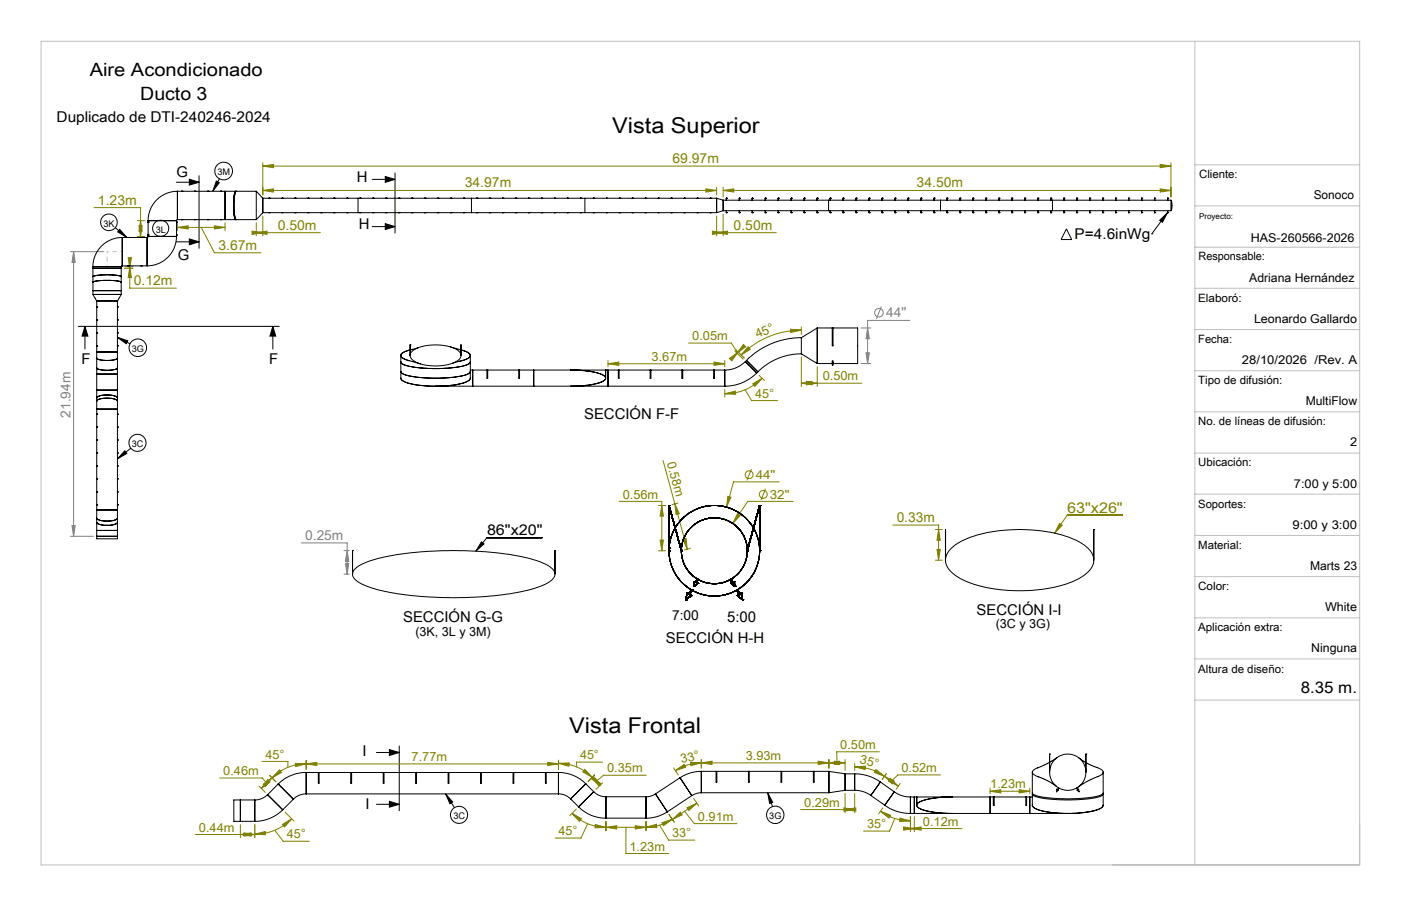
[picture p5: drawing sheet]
<svg xmlns="http://www.w3.org/2000/svg" width="432mm" height="279mm" viewBox="0 0 432 279" stroke-linecap="round" stroke-linejoin="round" font-family="sans-serif">
<g fill="none" stroke="#000" stroke-width=".31">
<path d="M54.3 56.2h7M58.3 55.3l3 .9-3 .9zM61.3 54.2v22.4M66.7 55.8l.9 .5-2 2.7zM67.6 55.1l-2 3.9M114.7 55.3h7M118.7 54.4l3 .9-3 .9zM121.7 53.3v18.6M35.5 70.2l3.6 3M36.9 70.7l2.2 2.5-2.8-1.7zM54.3 74.6h7M58.3 73.7l3 .9-3 .9z"/>
<path d="M114.7 69.9h7M118.7 69l3 .9-3 .9zM328.7 70.6l1.6 3.3h-3.3zM355 72.1h.1M357.4 67.9l2.4-2.3-1.5 2.9zM359.8 65.6l-4.8 6.5M24.2 100.6h61.9M26.2 100.6l.9 3h-1.8zM26.2 100.6v7M36.2 104l3.9 2M36.2 104l3.2 1.1-.5 .9zM84.1 100.6l.9 3h-1.8z"/>
<path d="M84.1 100.6v7M38.5 139l.6 .8-2.9 1.7zM40.3 138.2l-4.1 3.3M148.4 167.1l.8 .6-2.5 2.3zM167.1 165.8h-17l-3.4 4.2M116 232.1h7M120 231.2l3 .9-3 .9zM123 230v20M116 248h7M120 247.1l3 .9-3 .9zM137.3 244.8l2.2 2.5-.8 .6zM137.3 244.8l2.8 4.3"/>
<path d="M236.6 244.5l1.5 4.2M236.6 244.5l1.6 2.9-1 .4z"/>
<circle cx="68.9" cy="52.7" r="2.73"/>
<circle cx="33.6" cy="68.6" r="2.57"/>
<circle cx="49.5" cy="70.4" r="2.48"/>
<circle cx="42.5" cy="107.2" r="2.7"/>
<circle cx="42.4" cy="136.6" r="2.63"/>
<circle cx="141.5" cy="251.3" r="2.63"/>
<circle cx="239" cy="251.3" r="2.68"/>
</g>
<g fill="none" stroke="#808000" stroke-width=".31">
<path d="M81 58.7l3.3-.5v1zM81 51.2l3.3-.5v1zM81 50.2v9.9M81 58.7h139.9M81 51.2h279.9M217.6 58.2l3.3 .5-3.3 .5zM220.9 57.7v2.4M222.9 58.7l3.3-.5v1zM222.9 58.7h138M222.9 57.7v3M357.6 58.2l3.3 .5-3.3 .5zM357.6 50.7l3.3 .5-3.3 .5z"/>
<path d="M360.9 50.2v10.5M29 64h14.3v8.9M39.5 79.4h1l-.5 3.4zM42.3 68.1h2.4M42.3 72.9h2.4M42.8 69.6h1l-.5 3.3zM43.3 68.1l.5 3.2h-1zM54.7 70.1l3.3-.5v1zM54.7 68.7v2.4M54.7 70.1h14.7M62 70.1l4.1 7.9h14.3M66.1 69.6l3.3 .5-3.3 .5z"/>
<path d="M69.4 68.7v2.4M77.7 71.3l3.3 .5-3.3 .5zM79 71.8l3.3-.5v1zM79 68.7v4M79 71.8h19.7M81 66.6v6.1M219.6 71.3l3.3 .5-3.3 .5zM220.9 71.8l3.3-.5v1zM220.9 71.8h18.4M220.9 66.6v6.1M222.9 66v6.7M38.4 82.8h2.6"/>
<path d="M38.4 82.3h2.6M40 82.3l.5 3.3h-1zM40 82.3v6.6h14.4M187.4 112.2l3.3-.5v1zM187.4 111.2v1.9M187.4 112.2h36M212.2 105.8h13.2l1.9 3M220.1 111.7l3.3 .5-3.3 .5zM223.4 111.2v1.9M224.8 110.6l2.7-2-2 2.7zM226.4 108.2l2.6 2.6M226.8 107.9l2.6 2.5-1.7-1.6"/>
<path d="M227.5 108.6l-.3 .3M229.1 106.2l.7 .8-2.6 1.9zM230.6 106.9l.6 .8-2.8 1.8zM232 118.4l2.9-1.7-2.2 2.5zM233.9 115.7l1.7 1.7M234.9 116.7a16.1 16.1 0 0 1-11.5 4.7M243.6 101.5l3.4 .3-3.3 .8zM247 101.8a26.3 26.3 0 0 0-18.6 7.7M247 100.8v2.4M247 118.2l3.3-.5v1zM247 110.1v9.1M247 118.2h18.6"/>
<path d="M248.6 117.7l3.3 .5-3.3 .5zM251.9 113.1v6.1M223.4 120.1v2.3M223.4 121.4l3.2-.8 .1 1zM229.6 120.2l2.1 3.3h8M190.8 154.6h13.2v15.3M203 155.9h2.2M204 155.9l.5 3.3h-1.1zM204.4 142l7.4 27.4M208 155.4l1.4 3-1 .3zM209 155.1l-1.8 .5M224.3 153.1l1 .3-1.4 3z"/>
<path d="M227.3 158.4l.8 .6-2.3 2.4zM231.6 144.7l-1.4 3.4M235.9 150.7l-1.3 3.5M240.1 148.6h-14l-2.2 7.8M244.5 154.6h-14l-4.7 6.8M346 158.9h-17.1l-3.9 5.5M203 169.9h2.2M203.4 166.5h1.1l-.5 3.4zM210.5 166.3l1-.2 .3 3.3zM212.8 169.1l-1.8 .5M275.2 161.9h14.1v10.9M288.3 172.8h2.1"/>
<path d="M288.3 163.3h2.1M288.8 169.4h1l-.5 3.4zM289.3 163.3l.5 3.3h-1zM326.5 161.4l.9 .6-2.4 2.4zM67.7 239.9h13.2l1.3 1.6M80.8 234.8h8l-.1 1.9M83.1 239.1l1.9 2M83.8 239.9l-3.3 3.2M86.1 237.4l.6 .8-2.8 1.7zM91 235.4l3.4 .1-3.3 .9zM94.4 234.5v2.7M94.4 235.6h77.7"/>
<path d="M94.4 235.5a14.9 14.9 0 0 0-10.5 4.4M94.4 235.6l3.2-.5v1zM168.8 235.1l3.3 .5-3.3 .5zM172.1 234.4v2.8M172.1 235.4l3.3-.1-.1 1zM172.1 235.4a14.9 14.9 0 0 1 10.4 4.3M180.3 237.3l2.2 2.4-2.9-1.6zM182.6 239.7l2.4 2.4M182.6 239.7l2.6 2-.7 .7zM183.2 239l-1.9 2M185.7 235h-8l.1 1.5M199.2 239.1h-13.2l-2.2 1.8"/>
<path d="M207.6 236.8l1.5 2.2M208.1 237.7l2.8-2 .4 .9zM212.8 235.1l3.3 .2-3.2 .8zM216.1 234.2v2.7M216.1 235.3h44.4M216.1 235.3l3.4-.6v1.1zM216.1 235.3l-3.8 .5-2.2 .8-2 1.1M252.2 234.7l3.3 .6-3.3 .5zM255.5 234.2v2.7M255.5 235.3l3.3-.6v1.1zM257.2 234.7l3.3 .6-3.3 .5zM260.5 234.2v3.4"/>
<path d="M263.4 235.5v2.1M263.4 236.5l3.3-.2-.1 1zM263.4 236.5a15.9 15.9 0 0 1 9.2 2.9M270 237.3l2.6 2.1-3.1-1.2zM271 231.8h-13.1l.1 3.5M272.6 239.4l4.3 3M272.6 239.4l3 1.5-.6 .8zM273.2 238.6l-1.3 1.7M289.9 239h-13.2l-2 1.9M60.2 257.4h18.3M74.1 257.4l3.3-.5v.9zM74.1 254.3v4"/>
<path d="M75.2 256.9l3.3 .5-3.3 .4zM78.5 254.3v4M78.5 257.2l3.2-.8 .1 1zM79.8 242.4l2 2M81.1 241.8l2.7-1.9-2 2.6zM82.5 240.4l.7 .8-2.7 1.9zM84.7 256l2.6 3.4h8M87.1 254.2l2.8-1.7-2.2 2.5zM87.8 250.4l2.8 2.8M89.9 252.5a15.8 15.8 0 0 1-11.4 4.7M176.3 250.8l2.9 1.7-.6 .8zM176.3 250.8a14.8 14.8 0 0 0 10.5 4.4"/>
<path d="M177.6 249.5l-2 2M181.1 254l-2 4.4h-8M182.3 240.2l.7-.7 2 2.6zM183.5 254.3l3.3 .9-3.4 .1zM185.7 241.4l-2 2.1M186.8 253.3v2.9M186.8 255.1h12.3M186.8 255.1l3.3-.5v1.1zM192.9 255.1v8.1h13.2M195.8 254.6l3.3 .5-3.3 .6zM199.1 253.3v2.9M199.1 255.1l3.2-.9 .1 1z"/>
<path d="M203.3 254.5l2.8 4.6h8M204 253.7l3.2-1-2.7 1.9zM207.2 252.7l-2.5 1.3-1.6 .6-4 .5M207.2 252.7l2.5-2.3 .6 .9zM207.8 253.5l-1.6-2.3 1.6 2.3M211 250.2l3 3.8h13.1M211.7 249.1l3.1-1.4-2.5 2.2zM213.8 246.2l1.5 2.3M214.8 247.7l-7.6 5M246.8 249.7h16.6M260.1 249.1l3.3 .6-3.3 .5zM260.5 244.7v5.9"/>
<path d="M260.5 249.7l3.3-.6v1.1zM263.4 244.7v5.9M271.4 250.2l3.1 1.2-.5 .9zM271.4 250.2a15.9 15.9 0 0 0 9.2 3M272.1 249.2l-1.3 1.8M274.5 240.1l2.4 2.3-3-1.5zM275.8 252.4l-1.6 3.9h-8.1M277.4 252.3l3.2 .9-3.3 .1zM277.5 241.6l-1.3 1.8M278.5 255l3.3 .5-3.3 .5zM280.6 251.8v4.7M280.6 255.5h15.9"/>
<path d="M280.6 255.5l3.3-.5v1zM281.8 251.8v4.7M305.2 243v1.8M305.2 244h12.2M305.2 244l3.3-.5v1zM314.1 243.5l3.3 .5-3.3 .5zM317.4 243v1.8"/>
<circle cx="230.9" cy="146.4" r="1.21"/>
<circle cx="235.3" cy="152.5" r="1.21"/>
</g>
<g fill="none" stroke="#808080" stroke-width=".31">
<path d="M21.7 77.6h10.3M22.7 77.6v87.8M22.7 77.6l.5 3.3h-1zM271.6 94.5l-1.5 3.8M280.5 98.8h-13.1v13.3M265.4 101.1h3M265.4 112.1h3M266.9 108.8h1l-.5 3.3zM267.4 101.1l.5 3.4h-1zM21.7 165.4h7.1M22.2 162.1h1l-.5 3.3zM92.9 167.4h14.1v9.7"/>
<path d="M106 177.1h1.6M106 169.8h1.6M106.5 173.7h1l-.5 3.4zM107 169.8l.5 3.3h-1z"/>
<circle cx="270.9" cy="96.4" r="1.33"/>
</g>
<path d="M37.7 77.6h-4.7M33 82.3v-4.7" fill="none" stroke="#c0c0c0" stroke-width=".31" stroke-dasharray="15.2 1.3 1.3 1.3" stroke-dashoffset="14.8"/>
<g fill="none" stroke="#c0c0c0" stroke-width=".31">
<path d="M12.7 12.7h406.4v254h-406.4zM368.3 12.7v254M368.3 50.8h50.8M368.3 63.5h50.8M368.3 76.2h50.8M368.3 88.9h50.8M368.3 101.6h50.8M368.3 114.3h50.8M368.3 127h50.8M368.3 139.7h50.8M368.3 152.4h50.8M368.3 165.1h50.8"/>
<path d="M368.3 177.8h50.8M368.3 190.5h50.8M368.3 203.2h50.8M368.3 215.9h50.8"/>
</g>
<g fill="#000">
<path d="M58.3 55.3l3 .9-3 .9zM58.3 73.7l3 .9-3 .9zM84.1 100.6l.9 3h-1.8zM26.2 100.6l.9 3h-1.8z"/>
<path d="M118.7 54.4l3 .9-3 .9zM118.7 69l3 .9-3 .9z"/>
<path d="M36.9 70.7l2.2 2.5-2.8-1.7zM66.7 55.8l.9 .5-2 2.7zM38.5 139l.6 .8-2.9 1.7zM36.2 104l3.2 1.1-.5 .9zM137.3 244.8l2.2 2.5-.8 .6zM236.6 244.5l1.6 2.9-1 .4z"/>
<path d="M357.4 67.9l2.4-2.3-1.5 2.9zM148.4 167.1l.8 .6-2.5 2.3z"/>
<path d="M120 231.2l3 .9-3 .9zM120 247.1l3 .9-3 .9z"/>
</g>
<path d="M326.5 161.4l.9 .6-2.4 2.4z" fill="#808000"/>
<path d="M22.2 162.1h1l-.5 3.3zM22.7 77.6l.5 3.3h-1z" fill="#808080"/>
<g fill="#808000">
<path d="M210.5 166.3l1-.2 .3 3.3zM208 155.4l1.4 3-1 .3z"/>
<path d="M270 237.3l2.6 2.1-3.1-1.2zM263.4 236.5l3.3-.2-.1 1z"/>
<path d="M203.4 166.5h1.1l-.5 3.4zM204 155.9l.5 3.3h-1.1zM224.3 153.1l-.4 3.3 1.4-3zM227.3 158.4l-1.5 3 2.3-2.4zM223.4 121.4l3.2-.8 .1 1zM232 118.4l2.9-1.7-2.2 2.5zM229.1 106.2l.7 .8-2.6 1.9zM224.8 110.6l2.7-2-2 2.7zM78.5 257.2l3.2-.8 .1 1zM87.1 254.2l2.8-1.7-2.2 2.5zM82.5 240.4l.7 .8-2.7 1.9zM81.1 241.8l2.7-1.9-2 2.6zM91 235.4l3.4 .1-3.3 .9zM86.1 237.4l.6 .8-2.8 1.7zM94.4 235.6l3.2-.5v1zM168.8 235.1l3.3 .5-3.3 .5zM180.3 237.3l2.2 2.4-2.9-1.6zM172.1 235.4l3.3-.1-.1 1zM182.6 239.7l2.6 2-.7 .7zM182.3 240.2l.7-.7 2 2.6zM176.3 250.8l2.9 1.7-.6 .8zM183.5 254.3l3.3 .9-3.4 .1zM186.8 255.1l3.3-.5v1.1zM195.8 254.6l3.3 .5-3.3 .6zM199.1 255.1l3.2-.9 .1 1zM204 253.7l3.2-1-2.7 1.9zM207.2 252.7l2.5-2.3 .6 .9zM211.7 249.1l3.1-1.4-2.5 2.2zM216.1 235.3l3.4-.6v1.1zM252.2 234.7l3.3 .6-3.3 .5zM255.5 235.3l3.3-.6v1.1zM257.2 234.7l3.3 .6-3.3 .5zM260.5 249.7l3.3-.6v1.1zM260.1 249.1l3.3 .6-3.3 .5zM272.6 239.4l3 1.5-.6 .8zM274.5 240.1l2.4 2.3-3-1.5zM271.4 250.2l3.1 1.2-.5 .9zM277.4 252.3l3.2 .9-3.3 .1zM280.6 255.5l3.3-.5v1zM278.5 255l3.3 .5-3.3 .5zM305.2 244l3.3-.5v1zM314.1 243.5l3.3 .5-3.3 .5z"/>
<path d="M187.4 112.2l3.3-.5v1zM220.1 111.7l3.3 .5-3.3 .5z"/>
<path d="M248.6 117.7l3.3 .5-3.3 .5zM247 118.2l3.3-.5v1z"/>
<path d="M212.8 235.1l3.3 .2-3.2 .8zM208.1 237.7l2.8-2 .4 .9z"/>
<path d="M243.6 101.5l3.4 .3-3.3 .8zM230.6 106.9l.6 .8-2.8 1.8z"/>
<path d="M74.1 257.4l3.3-.5v.9zM75.2 256.9l3.3 .5-3.3 .4z"/>
<path d="M288.8 169.4h1l-.5 3.4zM289.3 163.3l.5 3.3h-1z"/>
<path d="M66.1 69.6l3.3 .5-3.3 .5zM54.7 70.1l3.3-.5v1zM43.3 68.1l.5 3.2h-1zM42.8 69.6h1l-.5 3.3zM39.5 79.4h1l-.5 3.4zM40 82.3l.5 3.3h-1z"/>
<path d="M79 71.8l3.3-.5v1zM77.7 71.3l3.3 .5-3.3 .5z"/>
<path d="M81 58.7l3.3-.5v1zM217.6 58.2l3.3 .5-3.3 .5zM222.9 58.7l3.3-.5v1zM357.6 58.2l3.3 .5-3.3 .5zM81 51.2l3.3-.5v1zM357.6 50.7l3.3 .5-3.3 .5z"/>
<path d="M219.6 71.3l3.3 .5-3.3 .5zM220.9 71.8l3.3-.5v1z"/>
</g>
<path d="M106.5 173.7h1l-.5 3.4zM107 169.8l.5 3.3h-1zM267.4 101.1l.5 3.4h-1zM266.9 108.8h1l-.5 3.3z" fill="#808080"/>
<g fill="none" stroke="#000" stroke-width=".31">
<path d="M54.7 59l-1.4 .1-2 .5-1.8 1-1.4 1.2-1.3 1.7-.5 1.2-.5 1.7-.2 1.7M54.7 59v8.7M54.7 59h14.7M56 59h.1M56.1 59h.1M60 59h.1M60.1 59h.1M64 59h.1M64.1 59h.1M68 59h.1M68.1 59h.1M69.4 59h3.3"/>
<path d="M69.4 59v8.7M72.7 59l-.4 .6-.3 2.6 .1 3.9 .3 1.2 .3 .4M72.7 59h.1M72.8 59h6.2M72.8 59l-.4 1-.3 2.2 .1 3.9 .3 1.2 .3 .4M79 59l2 2.1M79 59v8.7M37.7 73.2l-1.7 .2-1.7 .5-2.7 1.7-1.4 1.6-.8 1.5-.6 2.1-.2 1.5M37.7 73.2v8.8M37.7 73.2h7.6M39.5 73.2h.1M43.5 73.2h.1"/>
<path d="M43.6 73.2h.1M45.3 73.2v8.8M45.6 72.9l-.3 .3M45.6 72.9h8.8M45.6 68.1h8.8M45.6 68.4h.1M45.6 68.5h.1M45.6 72.4h.1M45.6 72.5h.1M45.6 68.1v4.8M54.4 72.9l-.1 1.5-.7 2.2-1.8 2.7-2.8 1.9-2 .6-1.7 .2M54.4 72.4h.1"/>
<path d="M54.4 72.5h.1M54.4 68.4h.1M54.4 68.5h.1M54.4 68.1v4.8M54.7 67.7l-.3 .4M54.7 67.7h14.7M56 67.7h.1M56.1 67.7h.1M60 67.7h.1M60.1 67.7h.1M64 67.7h.1M64.1 67.7h.1"/>
<path d="M68 67.7h.1M68.1 67.7h.1M69.4 67.7h3.3M72.7 67.7h.1M72.8 67.7h6.2M81 65.6l-2 2.1M81 61.1v4.5M81 65.6h139.9M81 61.1h139.9M82.9 61.1h.1M82.9 65.6h.1M83 61.1h.1"/>
<path d="M83 65.6h.1M86.9 61.1h.1M86.9 65.6h.1M87 61.1h.1M87 65.6h.1M90.9 61.1h.1M90.9 65.6h.1M91 61.1h.1M91 65.6h.1M94.9 61.1h.1M94.9 65.6h.1M95 61.1h.1"/>
<path d="M95 65.6h.1M98.9 61.1h.1M98.9 65.6h.1M99 61.1h.1M99 65.6h.1M102.9 61.1h.1M102.9 65.6h.1M103 61.1h.1M103 65.6h.1M106.9 61.1h.1M106.9 65.6h.1M107 61.1h.1"/>
<path d="M107 65.6h.1M110.3 61.1v4.5M110.9 61.1h.1M110.9 65.6h.1M111 61.1h.1M111 65.6h.1M114.9 65.6h.1M114.9 61.1h.1M115 65.6h.1M115 61.1h.1M118.9 61.1h.1M118.9 65.6h.1"/>
<path d="M119 61.1h.1M119 65.6h.1M122.9 61.1h.1M122.9 65.6h.1M123 61.1h.1M123 65.6h.1M126.9 61.1h.1M126.9 65.6h.1M127 61.1h.1M127 65.6h.1M130.9 61.1h.1M130.9 65.6h.1"/>
<path d="M131 61.1h.1M131 65.6h.1M134.9 61.1h.1M134.9 65.6h.1M135 61.1h.1M135 65.6h.1M138.9 61.1h.1M138.9 65.6h.1M139 61.1h.1M139 65.6h.1M142.9 61.1h.1M142.9 65.6h.1"/>
<path d="M143 61.1h.1M143 65.6h.1M145.3 61.1v4.5M146.9 61.1h.1M146.9 65.6h.1M147 61.1h.1M147 65.6h.1M150.9 61.1h.1M150.9 65.6h.1M151 61.1h.1M151 65.6h.1M154.9 61.1h.1"/>
<path d="M154.9 65.6h.1M155 61.1h.1M155 65.6h.1M158.9 61.1h.1M158.9 65.6h.1M159 61.1h.1M159 65.6h.1M162.9 61.1h.1M162.9 65.6h.1M163 61.1h.1M163 65.6h.1M166.9 61.1h.1"/>
<path d="M166.9 65.6h.1M167 61.1h.1M167 65.6h.1M170.9 61.1h.1M170.9 65.6h.1M171 61.1h.1M171 65.6h.1M174.9 61.1h.1M174.9 65.6h.1M175 61.1h.1M175 65.6h.1M178.9 65.6h.1"/>
<path d="M178.9 61.1h.1M179 65.6h.1M179 61.1h.1M180.3 61.1v4.5M182.9 61.1h.1M182.9 65.6h.1M183 61.1h.1M183 65.6h.1M186.9 65.6h.1M186.9 61.1h.1M187 65.6h.1M187 61.1h.1"/>
<path d="M190.9 61.1h.1M190.9 65.6h.1M191 61.1h.1M191 65.6h.1M194.9 61.1h.1M194.9 65.6h.1M195 61.1h.1M195 65.6h.1M198.9 61.1h.1M198.9 65.6h.1M199 61.1h.1M199 65.6h.1"/>
<path d="M202.9 61.1h.1M202.9 65.6h.1M203 61.1h.1M203 65.6h.1M206.9 61.1h.1M206.9 65.6h.1M207 61.1h.1M207 65.6h.1M210.9 61.1h.1M210.9 65.6h.1M211 61.1h.1M211 65.6h.1"/>
<path d="M214.9 61.1h.1M214.9 65.6h.1M215 61.1h.1M215 65.6h.1M218.9 61.1h.1M218.9 65.6h.1M219 61.1h.1M219 65.6h.1M220.9 61.1v4.5M220.9 61.1l2 .6M222.9 61.7v3.3M222.9 65l-2 .6"/>
<path d="M222.9 65h138M222.9 61.7h138M223.8 61.1h.1M223.8 65.6h.1M223.8 61.1v.6M223.8 65v.6M223.9 61.1h.1M223.9 65.6h.1M223.9 61.1v.6M223.9 65v.6M227.8 61.1h.1M227.8 65.6h.1"/>
<path d="M227.8 61.1v.6M227.8 65v.6M227.9 61.1h.1M227.9 65.6h.1M227.9 61.1v.6M227.9 65v.6M231.8 61.1h.1M231.8 65.6h.1M231.8 61.1v.6M231.8 65v.6M231.9 61.1h.1M231.9 65.6h.1"/>
<path d="M231.9 61.1v.6M231.9 65v.6M235.8 61.1h.1M235.8 65.6h.1M235.8 61.1v.6M235.8 65v.6M235.9 61.1h.1M235.9 65.6h.1M235.9 61.1v.6M235.9 65v.6M239.8 61.1h.1M239.8 65.6h.1"/>
<path d="M239.8 61.1v.6M239.8 65v.6M239.9 61.1h.1M239.9 65.6h.1M239.9 61.1v.6M239.9 65v.6M243.8 61.1h.1M243.8 65.6h.1M243.8 61.1v.6M243.8 65v.6M243.9 61.1h.1M243.9 65.6h.1"/>
<path d="M243.9 61.1v.6M243.9 65v.6M247.8 61.1h.1M247.8 65.6h.1M247.8 61.1v.6M247.8 65v.6M247.9 61.1h.1M247.9 65.6h.1M247.9 61.1v.6M247.9 65v.6M251.8 61.1h.1M251.8 65.6h.1"/>
<path d="M251.8 61.1v.6M251.8 65v.6M251.9 61.1h.1M251.9 65.6h.1M251.9 61.1v.6M251.9 65v.6M255.4 61.7v3.3M255.8 61.1h.1M255.8 65.6h.1M255.8 61.1v.6M255.8 65v.6M255.9 61.1h.1"/>
<path d="M255.9 65.6h.1M255.9 61.1v.6M255.9 65v.6M259.8 61.1h.1M259.8 65.6h.1M259.8 61.1v.6M259.8 65v.6M259.9 61.1h.1M259.9 65.6h.1M259.9 61.1v.6M259.9 65v.6M263.8 61.1h.1"/>
<path d="M263.8 65.6h.1M263.8 61.1v.6M263.8 65v.6M263.9 61.1h.1M263.9 65.6h.1M263.9 61.1v.6M263.9 65v.6M267.8 61.1h.1M267.8 65.6h.1M267.8 61.1v.6M267.8 65v.6M267.9 61.1h.1"/>
<path d="M267.9 65.6h.1M267.9 61.1v.6M267.9 65v.6M271.8 61.1h.1M271.8 65.6h.1M271.8 61.1v.6M271.8 65v.6M271.9 61.1h.1M271.9 65.6h.1M271.9 61.1v.6M271.9 65v.6M275.8 61.1h.1"/>
<path d="M275.8 65.6h.1M275.8 61.1v.6M275.8 65v.6M275.9 61.1h.1M275.9 65.6h.1M275.9 61.1v.6M275.9 65v.6M279.8 61.1h.1M279.8 65.6h.1M279.8 61.1v.6M279.8 65v.6M279.9 61.1h.1"/>
<path d="M279.9 65.6h.1M279.9 61.1v.6M279.9 65v.6M283.8 61.1h.1M283.8 65.6h.1M283.8 61.1v.6M283.8 65v.6M283.9 61.1h.1M283.9 65.6h.1M283.9 61.1v.6M283.9 65v.6M287.8 61.1h.1"/>
<path d="M287.8 65.6h.1M287.8 61.1v.6M287.8 65v.6M287.9 61.1h.1M287.9 65.6h.1M287.9 61.1v.6M287.9 65v.6M289.9 61.7v3.3M291.8 61.1h.1M291.8 65.6h.1M291.8 61.1v.6M291.8 65v.6"/>
<path d="M291.9 61.1h.1M291.9 65.6h.1M291.9 61.1v.6M291.9 65v.6M295.8 61.1h.1M295.8 65.6h.1M295.8 61.1v.6M295.8 65v.6M295.9 61.1h.1M295.9 65.6h.1M295.9 61.1v.6M295.9 65v.6"/>
<path d="M299.8 61.1h.1M299.8 65.6h.1M299.8 61.1v.6M299.8 65v.6M299.9 61.1h.1M299.9 65.6h.1M299.9 61.1v.6M299.9 65v.6M303.8 61.1h.1M303.8 65.6h.1M303.8 61.1v.6M303.8 65v.6"/>
<path d="M303.9 61.1h.1M303.9 65.6h.1M303.9 61.1v.6M303.9 65v.6M307.8 61.1h.1M307.8 65.6h.1M307.8 61.1v.6M307.8 65v.6M307.9 61.1h.1M307.9 65.6h.1M307.9 61.1v.6M307.9 65v.6"/>
<path d="M311.8 61.1h.1M311.8 65.6h.1M311.8 61.1v.6M311.8 65v.6M311.9 61.1h.1M311.9 65.6h.1M311.9 61.1v.6M311.9 65v.6M315.8 61.1h.1M315.8 65.6h.1M315.8 61.1v.6M315.8 65v.6"/>
<path d="M315.9 61.1h.1M315.9 65.6h.1M315.9 61.1v.6M315.9 65v.6M319.8 61.1h.1M319.8 65.6h.1M319.8 61.1v.6M319.8 65v.6M319.9 61.1h.1M319.9 65.6h.1M319.9 61.1v.6M319.9 65v.6"/>
<path d="M323.8 61.1h.1M323.8 65.6h.1M323.8 61.1v.6M323.8 65v.6M323.9 61.1h.1M323.9 65.6h.1M323.9 61.1v.6M323.9 65v.6M324.4 61.7v3.3M327.8 61.1h.1M327.8 65.6h.1M327.8 61.1v.6"/>
<path d="M327.8 65v.6M327.9 61.1h.1M327.9 65.6h.1M327.9 61.1v.6M327.9 65v.6M331.8 61.1h.1M331.8 65.6h.1M331.8 61.1v.6M331.8 65v.6M331.9 61.1h.1M331.9 65.6h.1M331.9 61.1v.6"/>
<path d="M331.9 65v.6M335.8 61.1h.1M335.8 65.6h.1M335.8 61.1v.6M335.8 65v.6M335.9 61.1h.1M335.9 65.6h.1M335.9 61.1v.6M335.9 65v.6M339.8 65.6h.1M339.8 61.1h.1M339.8 61.1v.6"/>
<path d="M339.8 65v.6M339.9 65.6h.1M339.9 61.1h.1M339.9 61.1v.6M339.9 65v.6M343.8 61.1h.1M343.8 65.6h.1M343.8 61.1v.6M343.8 65v.6M343.9 61.1h.1M343.9 65.6h.1M343.9 61.1v.6"/>
<path d="M343.9 65v.6M347.8 61.1h.1M347.8 65.6h.1M347.8 61.1v.6M347.8 65v.6M347.9 61.1h.1M347.9 65.6h.1M347.9 61.1v.6M347.9 65v.6M351.8 61.1h.1M351.8 65.6h.1M351.8 61.1v.6"/>
<path d="M351.8 65v.6M351.9 61.1h.1M351.9 65.6h.1M351.9 61.1v.6M351.9 65v.6M355.8 61.1h.1M355.8 65.6h.1M355.8 61.1v.6M355.8 65v.6M355.9 61.1h.1M355.9 65.6h.1M355.9 61.1v.6"/>
<path d="M355.9 65v.6M359.8 61.1h.1M359.8 65.6h.1M359.8 61.1v.6M359.8 65v.6M359.9 61.1h.1M359.9 65.6h.1M359.9 61.1v.6M359.9 65v.6M360.9 61.7l.3 1.1v1.5l-.3 .7M360.9 61.7v3.3M28.6 90.8l1.2 2"/>
<path d="M28.6 87.1v2.5M28.6 82.8v2.5M28.6 90.8h8.8M28.6 87.1l.9-.4 2.4-.2 4.1 .1 1.4 .5M28.6 89.6h8.8M28.6 85.3l1.1-.4 2.9-.2 3.2 .2 1.6 .4M28.6 82.8h8.8M28.6 82.3h8.8M28.6 82.3v.5M28.6 85.3v1.8M28.6 89.6v1.2M29.8 92.8h6.4"/>
<path d="M29.8 94.6h.1M29.8 94.7h.1M29.8 98.6h.1M29.8 98.7h.1M29.8 92.8v15.7M36.2 98.6h.1M36.2 98.7h.1M36.2 94.7h.1M36.2 94.6h.1M36.2 92.8v15.7M37.4 90.8l-1.2 2M37.4 87.1v2.5"/>
<path d="M37.4 82.8v2.5M37.4 82.3v.5M37.4 85.3v1.8M37.4 89.6v1.2M37.7 82l-.3 .3M37.7 82h7.6M39.5 82h.1M43.5 82h.1M43.6 82h.1M29.8 113.5v1.9M29.8 108.5v1.9M29.8 113.5l.8 .4 1.9 .3 2.5-.1 .8-.3 .4-.3"/>
<path d="M29.8 115.4h6.4M29.8 108.5h6.4M29.8 110.4l.6 .5 1.9 .3 2.7-.2 .7-.2 .5-.4M29.8 106.6h.1M29.8 106.7h.1M29.8 102.7h.1M29.8 102.6h.1M29.8 110.4v3.1M29.8 115.4v4.9M36.2 113.5v1.9M36.2 108.5v1.9M36.2 106.7h.1"/>
<path d="M36.2 106.6h.1M36.2 102.6h.1M36.2 102.7h.1M36.2 110.4v3.1M36.2 115.4v4.9M123.5 109.6l.3 .5 .8 .6 5 1.5M123.5 109.6v2M123.5 114.6l.1 2.3 1.1 .9 3 .8 5.2 .5 6.4-.3 3.8-.8 1.7-1 .2-2.4M123.5 111.6l.5 .6 1.9 .7 3.5 .6 3.7 .2 4.7-.1 4-.5 2.5-.7 .7-.8M123.5 114.6l.6 .7 1.8 .6 2.8 .4 4.2 .3 4.9-.1 4-.5 2-.5 1-.5 .2-.4M123.5 111.6v3M126.4 106.4h.1"/>
<path d="M126.4 106.4v3.2M126.9 108.4l1.2-.8 2.4-.8 2.5-.4h2.5l2.5 .4 2.3 .8 1.3 .9 .5 1.1-.2 .7-.6 .7-2 1.1-3 .6-3.3 .1-3.2-.5-2.6-1.2-.6-.6-.2-.7 .1-.6zM129 107.2l-4.2 1.2-1 .7-.3 .5M134.2 119.1h11.5M138.9 107l4.5 1.3 1.1 .6a.94 .94 0 0 1 .4 1 .94 .94 0 0 1-.9 .7l-4.5 1.4M142.1 106.4h.1M142.1 106.4v3.2M145 109.6v2M145 114.1h.7M145 111.6v3M145.7 114.1v5M145.7 119.1h18.8"/>
<path d="M145.7 114.1h18.8M150.1 114.1v2.5h.2v-2.5M159.9 114.1v2.5h.2v-2.5M164.5 119.1h11.4M164.5 114.1h11.4M164.5 114.1v5M175.9 119.1h11.5M175.9 114.1h10.8M175.9 114.1l6.3 .5 2.4 .5 1.6 .8a.93 .93 0 0 1 .4 1 .93 .93 0 0 1-.9 .7l-1.3 .5-2.6 .6-5.9 .4M186.7 114.1h.7M186.7 114.1h.1M186.7 114.1v2.5"/>
<path d="M187.4 114.1v5M187.4 119.1h36M187.4 114.1h36M190.6 114.1v2.5h.2v-2.5M200.4 114.1v2.5h.2v-2.5M210.1 114.1v2.5h.3v-2.5M220 114.1v2.5h.2v-2.5M223.4 114.1v5M229.7 111.5l-2.7 1.9-1.9 .5-1.7 .2M229.7 111.5l3.5 3.5M230.1 111.2l3.5 3.5M230.1 111.2l-.4 .3"/>
<path d="M233.2 115l-2.3 1.9-2 1.1-2.5 .8-3 .3M233.6 114.7l-.4 .3M247 109.1l4.9 3M247 109.1l-3.8 .4-3.2 1-2.6 1.2-3.8 3M247 104.1l-4.9 .5-4.7 1.5-4.5 2.6-2.8 2.5M247 104.1v5M251.9 101.1l-4.9 3M251.9 101.1h12.4v11h-7.5M251.9 101.1v11M251.9 112.1h4.6M256.5 111.3h.3v1.3h-.3zM256.5 101.1v5.5h.3v-5.5"/>
<path d="M256.5 111.8h.3M29.8 123.7v2.5M29.8 120.3v2.4M29.8 123.7l.2-.3 .7-.4 2-.2 2.3 .2 .9 .3 .3 .4M29.8 126.2h6.4M29.8 122.7l.8-.6 1.6-.3 2.9 .2 .8 .3 .3 .4M29.8 120.3h6.4M29.8 135.6h.1M29.8 135.7h.1M29.8 131.7h.1M29.8 131.8h.1M29.8 127.7h.1"/>
<path d="M29.8 139.7h.1M29.8 139.8h.1M29.8 122.7v1M29.8 126.2v31.1M36.2 123.7v2.5M36.2 120.3v2.4M36.2 127.7h.1M36.2 139.7h.1M36.2 139.8h.1M36.2 135.6h.1M36.2 135.7h.1M36.2 131.8h.1"/>
<path d="M36.2 131.7h.1M36.2 122.7v1M36.2 126.2v31.1M29.8 157.3v2.5M29.8 159.8l.8 .6 1.6 .3 2.9-.2 .9-.4 .2-.3M29.8 157.3h6.4M29.8 147.6h.1M29.8 147.7h.1M29.8 155.6h.1M29.8 155.8h.1M29.8 151.8h.1M29.8 151.7h.1"/>
<path d="M29.8 143.7h.1M29.8 143.8h.1M29.8 159.8v1.3M36.2 157.3v2.5M36.2 151.7h.1M36.2 151.8h.1M36.2 147.6h.1M36.2 147.7h.1M36.2 155.6h.1M36.2 155.8h.1M36.2 143.7h.1M36.2 143.8h.1"/>
<path d="M36.2 159.8v1.3M206.2 155.9h.1M206.2 155.9v14M206.2 155.9l3.8 14M234.1 155.9h.1M234.1 155.9v13.1M234.1 155.9l-3.8 13.9M234.1 155.9v14M234.1 155.9l-3.8 14M29.8 161.1v2.5M29.8 161.1l.7 .6 1.7 .3 2.8-.2 .8-.3 .4-.4M29.8 163.6h6.4"/>
<path d="M29.8 165.4h6.4M29.8 163.6v2.6h6.4v-2.6M36.2 161.1v2.5M108.7 169.8h.1M108.7 169.8v7.3M109.3 175.5a19.8 19.8 0 0 1 9.7-3.8l8.1-1.3 11.9-.6 10.5 .3 8.7 1.1a25.2 25.2 0 0 1 12 4.2 2.3 2.3 0 0 1-.7 3.9 37 37 0 0 1-14.8 4.1l-6.8 .7-8.9 .2-8.8-.3-8-.9a28.3 28.3 0 0 1-12.5-4.2 2.12 2.12 0 0 1-.4-3.4zM171 169.8l.1 7.3M171 169.8h.1M206.2 169h.1M206.2 169.9h.1M206.2 169v.9M210 169.9h.1"/>
<path d="M210 169.8h.1M210 169.8v.1M214 179.4h.1M214 179.4l-.2 1.4M214 179.4l.4 .2M214.4 179.6h.1M214.6 179.7h.1M214.6 179.7l.4 .2M215 178.6h.1M215 178.6l.2 .1M215 178.6l-.6 1M215 179.9h.1"/>
<path d="M215 179.9l-1.2 .9M215.2 178.7h.1M215.2 178.7l-.6 1M225.1 178.7h.1M225.1 178.7l.6 1M225.3 178.6h.1M225.3 179.9h.1M225.3 178.6l-.2 .1M225.3 178.6l.6 1M225.3 179.9l1.2 .9M225.7 179.7h.1M225.7 179.7l-.4 .2"/>
<path d="M225.9 179.6h.1M226.3 179.4h.1M226.3 179.4l-.4 .2M226.3 179.4l.2 1.4M230.3 169.9h.1M230.3 169.8h.1M230.3 169.8v.1M234.1 169h.1M234.1 169v.9M234.1 169.9h.1M291.4 163.3h.1M291.4 163.3v9.5"/>
<path d="M292.9 169.4a25.2 25.2 0 0 1 14.3-5.6l5.3-.5 4.2 .1a32.8 32.8 0 0 1 17.9 5.1 4.8 4.8 0 0 1 1.2 7.4 22.4 22.4 0 0 1-12.8 5.6l-7.5 .7-7.7-.4a27.3 27.3 0 0 1-14.4-5.2 4.7 4.7 0 0 1-.5-7.2zM337.1 163.3h.1M337.1 163.3v9.5M211.4 185h.1M211.7 182.9h.1M211.7 182.9l-.3 2.1M211.7 182.9l.6 .3M212.3 183.2h.1M212.5 183.4h.1M212.5 183.4l.6 .3M213 181.9h.1M213 181.9l.3 .1"/>
<path d="M213 181.9l-.7 1.3M213.1 183.7h.1M213.1 183.7l-1.7 1.3M213.3 182h.1M213.3 182l-.8 1.4M213.8 180.8h.1M226.5 180.8h.1M227 182h.1M227 182l.8 1.4M227.2 183.7h.1M227.2 183.7l1.7 1.3M227.3 181.9h.1"/>
<path d="M227.3 181.9l-.3 .1M227.3 181.9l.8 1.3M227.8 183.4h.1M227.8 183.4l-.6 .3M228.1 183.2h.1M228.6 182.9h.1M228.6 182.9l-.5 .3M228.6 182.9l.3 2.1M228.9 185h.1M94.4 238.2l-2.9 .3-2 .7-1.8 1-2 1.6M94.4 238.2v6.6M94.4 238.2h77.7"/>
<path d="M98.1 238.2v3.3h.3v-3.3M108.1 238.2v3.3h.3v-3.3M118.1 238.2v3.3h.3v-3.3M128.1 238.2v3.3h.3v-3.3M138.1 238.2v3.3h.3v-3.3M148.1 238.2v3.3h.3v-3.3M158.1 238.2v3.3h.3v-3.3M168.1 238.2v3.3h.2v-3.3M172.1 238.2l2.7 .3 2.4 .8 1.6 .9 1.8 1.5M172.1 238.2v6.6M209.6 239.9l3.6 5.5M209.6 239.9l-7.6 4.9"/>
<path d="M216.1 237.9l-3.4 .5-3.1 1.5M216.1 237.9v6.6M216.1 237.9h39.4M220.7 237.9v3.3h.2v-3.3M230.7 237.9v3.3h.2v-3.3M240.7 237.9v3.3h.2v-3.3M250.7 237.9v3.3h.2v-3.3M255.5 237.9l5 .8M255.5 237.9v6.6M260.5 238.7v5M260.5 238.7h2.9M263.4 238.7l3.8 .4 2 .8 2.2 1.3"/>
<path d="M263.4 238.7v5M318.2 238.1v5.5a1.48 1.48 0 0 0 1.6 1.9l4.6 .7 5.6 .1 5.3-.3 4-.8a1.22 1.22 0 0 0 .7-1.8v-5.3M323.5 232.6h.1M323.5 232.6v5.5M325.8 233.6l-2.8 1.8-4.4 2.1a.95 .95 0 0 0-.4 1 .95 .95 0 0 0 .9 .7l3.9 1.6 2.6 1.7M332.6 233.8l2.4 1.5 4.2 1.9 .6 .5 .2 .4M334.7 232.6h.1M334.7 232.6v5.5M340 238.1l-.2 .5-.6 .5-3.6 1.6-3.2 2M74.1 246.7v6.6M78.5 246.7v6.6M78.5 246.7h-6.4v6.6h6.4"/>
<path d="M82.5 245.1l-1.6 1.1-2.4 .5M82.5 245.1l4.6 4.6M85.7 241.8l4.7 4.7M85.7 241.8l-3.2 3.3M87.1 249.7l-1.9 1.6-1.8 1-2.2 .7-2.7 .3M90.4 246.5l-3.3 3.2M94.4 244.8l-2.1 .4-1.9 1.3M94.4 244.8h77.7M172.1 244.8l1.8 .3 2 1.3M175.9 246.4l2.4 2.4M178.3 248.8l1.8 1.5 2 1.1 2 .6 2.7 .3M180.6 241.7l-4.7 4.7"/>
<path d="M180.6 241.7l2.4 2.5M183 244.2l2 1.2 1.8 .3M183 244.2l-4.7 4.6M186.8 245.7v6.6M186.8 252.3h12.3M186.8 245.7h12.3M199.1 245.7v6.6M202 244.8l-1.2 .7-1.7 .2M202 244.8l3.7 5.6M205.7 250.4l-2.8 1.3-3.8 .6M213.2 245.4l-7.5 5M216.1 244.5l-1.3 .2-1.6 .7"/>
<path d="M216.1 244.5h39.4M260.5 243.7l-5 .8M260.5 243.7h2.9M263.4 243.7l3 .5 2 1.1M268.4 245.3l4.3 3M271.4 241.2l-3 4.1M271.4 241.2l4.2 3M272.7 248.3l1.5 1 2.4 1 4 .6M275.6 244.2l2.2 1.1 2.8 .5M275.6 244.2l-2.9 4.1M280.6 245.8v5.1M280.6 250.9h1.2"/>
<path d="M280.6 245.8h1.2M281.8 250.9h11.7M281.8 245.8h.7M281.8 245.8v5.1M282.5 245.8h.1M282.6 245.8h10.9M282.6 245.8l-.1 2.5M293.5 250.9h11.7M293.5 245.8h11.7M293.5 245.8l-3.4 .1-3.9 .5-2 .6-1.2 .6a.94 .94 0 0 0-.4 1.1 .94 .94 0 0 0 .9 .6l3.3 1 6.7 .6M305.2 245.8v5.1M305.2 250.9h12.2"/>
<path d="M305.2 245.8h12.2M306.1 245.8v2.5h.3v-2.5M316.2 245.8v2.5h.2v-2.5M317.4 250.9h11.7M317.4 245.8h.8M317.4 245.8v5.1M318.2 244.9v3.6l.8 .8 3 1 5.9 .6 5.9-.3 3.2-.5 2.2-.8 .8-.8v-3.6M318.2 244.7l.2 .6 1.7 .6 3 .5 4.8 .3 8.3-.4 2.9-.7 .6-.3 .3-.4M326.2 243l-.3 .5-.2-.2-.1 .9 .6-.5-.2-.1 .4-.6M331.9 243l.3 .5 .3-.2 .1 .9-.7-.5 .2-.1-.3-.6M340 244.7v.2"/>
<circle cx="220.2" cy="169.9" r="10.2"/>
<circle cx="220.2" cy="169.9" r="14"/>
<circle cx="329.1" cy="238.1" r="5.6"/>
</g>
<g font-size="6.7">
<text x="188.7" y="41">Vista Superior</text>
<text x="175.5" y="226">Vista Frontal</text>
</g>
<g font-size="5.6">
<text x="27.7" y="23.4">Aire Acondicionado</text>
<text x="43.2" y="30.8">Ducto 3</text>
</g>
<text font-size="4.9" x="400.9" y="213.7">8.35 m.</text>
<g font-size="4.6">
<text x="17.5" y="37.5">Duplicado de DTI-240246-2024</text>
<text x="54.4" y="54.6">G</text>
<text x="110" y="56.3">H</text>
<text x="110.6" y="70.6">H</text>
<text x="331.2" y="73.8">P=4.6inWg</text>
<text x="54.8" y="80.1">G</text>
<text x="25.1" y="112.1">F</text>
<text x="83" y="112.3">F</text>
<text x="180" y="129.2">SECCIÓN F-F</text>
<text x="150.1" y="165">86&quot;x20&quot;</text>
<text x="124.3" y="192">SECCIÓN G-G</text>
<text x="224.1" y="191.9">5:00</text>
<text x="301" y="189.7">SECCIÓN I-I</text>
<text x="205.2" y="198.2">SECCIÓN H-H</text>
<text x="111.7" y="233.2">I</text>
<text x="112.6" y="249.4">I</text>
</g>
<text font-size="4.6" fill="#808000" x="328.9" y="158.1">63&quot;x26&quot;</text>
<g font-size="4.2" fill="#808000">
<text x="207.3" y="50.2">69.97m</text>
<text x="143.3" y="57.8">34.97m</text>
<text x="282.5" y="57.8">34.50m</text>
<text x="30.2" y="63.1">1.23m</text>
<text x="85.6" y="70.8">0.50m</text>
<text x="226.1" y="70.8">0.50m</text>
<text x="67.3" y="77">3.67m</text>
<text x="41.2" y="87.9">0.12m</text>
<text x="276.4" y="160.9">0.33m</text>
</g>
<g font-size="4.2" fill="#808080">
<text x="273.1" y="97.8">44&quot;</text>
<text x="21.8" y="128.8" transform="rotate(-90 21.8 128.8)">21.94m</text>
<text x="94.1" y="166.5">0.25m</text>
</g>
<text font-size="4.2" x="207.1" y="191.2">7:00</text>
<g font-size="3.9" fill="#808000">
<text x="213.4" y="104.9">0.05m</text>
<text x="233.5" y="104.4" transform="rotate(-24 233.5 104.4)">45°</text>
<text x="200.8" y="111.3">3.67m</text>
<text x="253.6" y="117.3">0.50m</text>
<text x="232.8" y="122.7">45°</text>
<text x="205.5" y="142.8" transform="rotate(75 205.5 142.8)">0.58m</text>
<text x="232.9" y="147.7">44&quot;</text>
<text x="191.9" y="153.7">0.56m</text>
<text x="237.3" y="153.7">32&quot;</text>
<text x="81.8" y="233.9">45°</text>
<text x="259" y="231">0.50m</text>
<text x="68.8" y="239">0.46m</text>
<text x="126.9" y="234.7">7.77m</text>
<text x="178.8" y="234.1">45°</text>
<text x="187.1" y="238.2">0.35m</text>
<text x="210.1" y="235.3" transform="rotate(-12 210.1 235.3)">33°</text>
<text x="229.8" y="234.4">3.93m</text>
<text x="264.9" y="235.4" transform="rotate(15 264.9 235.4)">35°</text>
<text x="277.8" y="238.1">0.52m</text>
<text x="305.2" y="243.1">1.23m</text>
<text x="247.9" y="248.8">0.29m</text>
<text x="61.3" y="256.5">0.44m</text>
<text x="172.2" y="257.6">45°</text>
<text x="215.1" y="253.1">0.91m</text>
<text x="267.2" y="255.4">35°</text>
<text x="284.5" y="254.6">0.12m</text>
<text x="88.4" y="258.6">45°</text>
<text x="194" y="262.3">1.23m</text>
<text x="207.2" y="258.2">33°</text>
</g>
<g font-size="3.9">
<text x="128" y="196">(3K, 3L y 3M)</text>
<text x="306.9" y="193.7">(3C y 3G)</text>
</g>
<g font-size="3.8">
<text x="404.9" y="61.3">Sonoco</text>
<text x="385.5" y="74.6">HAS-260566-2026</text>
<text x="385" y="87.1">Adriana Hernández</text>
<text x="386.5" y="99.6">Leonardo Gallardo</text>
<text x="382.8" y="112.1">28/10/2026 /Rev. A</text>
<text x="402.4" y="125">MultiFlow</text>
<text x="416.1" y="137.7">2</text>
<text x="398.8" y="150.4">7:00 y 5:00</text>
<text x="398.4" y="163.1">9:00 y 3:00</text>
<text x="403.8" y="175.8">Marts 23</text>
<text x="408.4" y="188.5">White</text>
<text x="404.1" y="201">Ninguna</text>
</g>
<g font-size="3.5">
<text x="369.6" y="54.8">Cliente:</text>
<text x="369.4" y="80">Responsable:</text>
<text x="369.3" y="93">Elaboró:</text>
<text x="369.3" y="105.7">Fecha:</text>
<text x="369.3" y="118.4">Tipo de difusión:</text>
<text x="369.3" y="131.1">No. de líneas de difusión:</text>
<text x="369.3" y="143.8">Ubicación:</text>
<text x="369.3" y="156.5">Soportes:</text>
<text x="369.3" y="169.2">Material:</text>
<text x="369.3" y="181.9">Color:</text>
<text x="369.3" y="194.6">Aplicación extra:</text>
<text x="369.3" y="207.7">Altura de diseño:</text>
</g>
<g font-size="2.8">
<text x="67" y="54.1">3M</text>
<text x="31.9" y="69.9">3K</text>
<text x="48" y="71.8">3L</text>
<text x="40.6" y="108.6">3G</text>
<text x="40.6" y="137.9">3C</text>
<text x="139.7" y="252.7">3C</text>
<text x="237.1" y="252.7">3G</text>
</g>
<text font-size="2.5" x="369.5" y="67.4">Proyecto:</text>
</svg>
